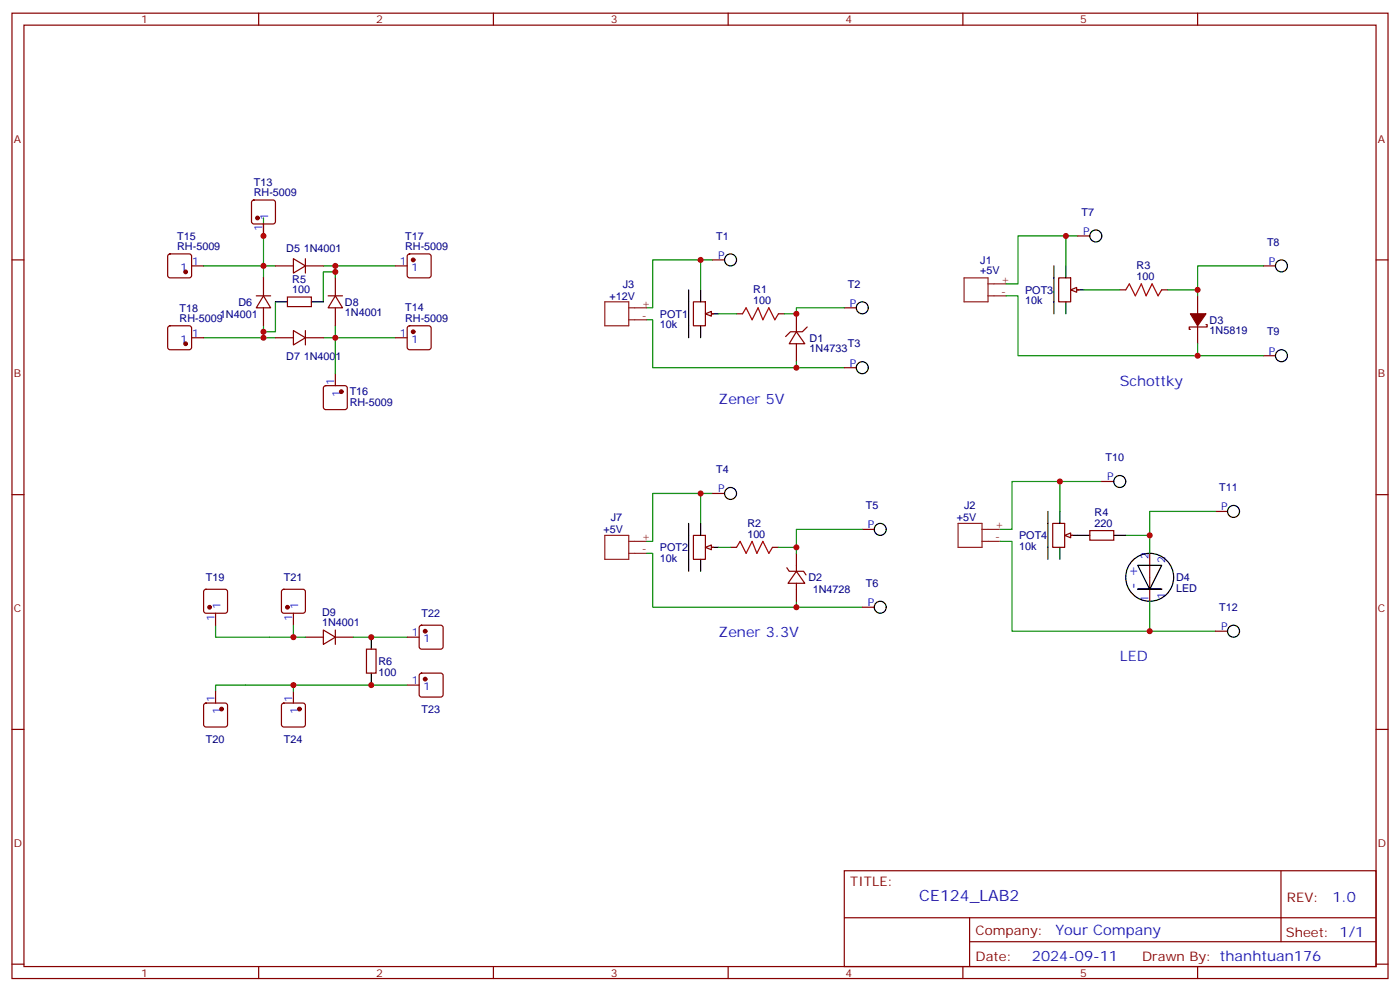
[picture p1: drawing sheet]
<svg xmlns="http://www.w3.org/2000/svg" width="412mm" height="292mm" viewBox="0 0 412 292" stroke-linecap="round" stroke-linejoin="round" font-family="sans-serif">
<g fill="none" stroke="#870000" stroke-width=".35">
<path d="M3.5 3.9h405.4v284.3h-405.4zM7.1 7.4h398.2v277.3h-398.2zM76.2 3.9v3.5M145.3 3.9v3.5M214.5 3.9v3.5M283.6 3.9v3.5M352.8 3.9v3.5M3.5 76.6h3.6M405.3 76.6h3.6M3.5 145.7h3.6M204.3 157.7h3.5v7h-3.5zM405.3 145.7h3.6"/>
<path d="M208.5 161.2h1.8M3.5 214.8h3.6M405.3 214.8h3.6M248.7 256.5h156.6v28.2h-156.6zM377.3 256.5v20.9M248.7 270.3h156.5M285.6 277.4h119.6M285.6 270.3v14.1M3.5 284h3.6M76.2 284.7v3.5M145.3 284.7v3.5M214.5 284.7v3.5"/>
<path d="M283.6 284.7v3.5M352.8 284.7v3.5M405.3 284h3.6"/>
</g>
<path d="M206.4 76.6h3.5M209.9 145.3h-3.5v8.9M234.6 177.1v1.8h19.4" fill="none" stroke="#008700" stroke-width=".35"/>
<path d="M206.4 154.2v3.5M206.4 164.7v3.6M208.1 161.2h3.6" fill="none" stroke="#000" stroke-width=".35"/>
<path d="M207.8 161.2l1.7-.7v1.4z" fill="#f0f0f0" stroke="#870000" stroke-width=".35"/>
<path d="M206.4 85.4v3.5M206.4 96v3.5M208.1 92.4h3.6M202.8 154.2v14.1" fill="none" stroke="#000" stroke-width=".35"/>
<path d="M204.3 88.9h3.5v7.1h-3.5zM208.5 92.4h1.8M231.8 167.2l.7 1.1h4.2l.7 1M234.6 168.3l2.5 3.5h-5zM234.6 163v5.3M234.6 171.8v5.3" fill="none" stroke="#870000" stroke-width=".35"/>
<path d="M190.5 94.2h1.8v14.1h56.4" fill="none" stroke="#008700" stroke-width=".35"/>
<path d="M207.8 92.4l1.7-.7v1.4z" fill="#f0f0f0" stroke="#870000" stroke-width=".35"/>
<path d="M314 78.3v3.5M81.1 88.9h3.6M91.7 88.9h3.5M202.8 85.4v14.1M314 88.9v3.5M315.7 85.4h3.6M109.4 187.7v3.5M109.4 198.3v3.5" fill="none" stroke="#000" stroke-width=".35"/>
<path d="M81.1 78.3h-3.5v3.5M95.2 78.3h3.6v3.5M98.8 78.3h17.6M60 99.5h17.6M77.6 96v3.5h3.5M81.1 88.9v8.8h-3.5M98.8 80.1h-3.6v8.8M98.8 96v3.5h-3.6M104.1 187.7h15.8" fill="none" stroke="#008700" stroke-width=".35"/>
<g fill="none" stroke="#870000" stroke-width=".35">
<path d="M49.6 75l.5-.2h5.6l.5 .2 .2 .5v5.6l-.2 .5-.5 .2h-5.6l-.5-.2-.2-.5v-5.6zM56.4 78.3h3.6M81.1 78.3h5.3M86.4 76.2l3.6 2.1-3.6 2.1zM90 76.2v4.2M90 78.3h5.2M116.4 78.3h3.5M120.2 75l.4-.2h5.7l.5 .2 .2 .5v5.6l-.2 .5-.5 .2h-5.7l-.4-.2-.3-.5v-5.6zM49.6 96.2l.5-.2h5.6l.5 .2 .2 .5v5.6l-.2 .5-.5 .2h-5.6l-.5-.2-.2-.5v-5.6zM56.4 99.5h3.6M75.5 87.1h4.2M77.6 87.1l2.1 3.6h-4.2z"/>
<path d="M77.6 81.8v5.3M77.6 90.7v5.3M81.1 99.5h5.3M84.7 87.5h7v2.8h-7zM86.4 97.4l3.6 2.1-3.6 2.1zM90 97.4v4.2M90 99.5h5.2M96.7 87.1h4.2M98.8 87.1l2.1 3.6h-4.2zM98.8 81.8v5.3M98.8 90.7v5.3M234.6 97.7l2.5 3.5h-4.6z"/>
<path d="M234.6 92.4v5.3M237.8 96.3l-1.4 1.4h-3.6l-1.4 1.4M311.9 81.8h3.5v7.1h-3.5zM316.1 85.4h1.8M352.8 87.1v5.3M352.8 96v5.2M355.2 95.6h.4v.7h-5.3v.7h.4M95.5 113.8l.5-.2h5.6l.5 .2 .2 .5v5.6l-.2 .5-.5 .3h-5.6l-.5-.3-.3-.5v-5.6zM98.8 110.1v3.5M234.6 101.2v5.3M83.1 173.8l.5-.2h5.7l.5 .2 .2 .5v5.6l-.3 .5-.4 .2h-5.7l-.5-.2-.2-.5v-5.6zM86.4 180.6v3.6"/>
<path d="M90 187.7h5.2M95.2 185.6l3.6 2.1-3.6 2.1zM98.8 185.6v4.2M98.8 187.7h5.3M107.9 191.2h2.9v7.1h-2.9zM119.9 187.7h3.6M123.7 184.4l.5-.2h5.6l.5 .2 .2 .5v5.6l-.2 .5-.5 .2h-5.6l-.5-.2-.2-.5v-5.6zM123.7 198.5l.5-.2h5.6l.5 .2 .2 .5v5.6l-.2 .5-.5 .2h-5.6l-.5-.2-.2-.5v-5.6zM83.1 207.3l.5-.2h5.7l.5 .2 .2 .5v5.6l-.3 .5-.4 .2h-5.7l-.5-.2-.2-.5v-5.6zM86.4 203.6v3.5M119.9 201.8h3.6"/>
</g>
<g fill="#870000" stroke="#870000" stroke-width=".35">
<path d="M350.7 92.4h4.5l-2.4 3.6z"/>
<circle cx="54.7" cy="80.1" r=".53"/>
<circle cx="54.7" cy="101.2" r=".53"/>
<circle cx="121.7" cy="76.6" r=".53"/>
<circle cx="100.5" cy="115.4" r=".53"/>
<circle cx="84.7" cy="178.9" r=".53"/>
<circle cx="88.2" cy="208.8" r=".53"/>
<circle cx="125.2" cy="185.9" r=".53"/>
<circle cx="125.2" cy="200" r=".53"/>
</g>
<path d="M315.4 85.4l1.7-.7v1.4z" fill="#f0f0f0" stroke="#870000" stroke-width=".35"/>
<g fill="none" stroke="#000" stroke-width=".35">
<path d="M310.4 78.3v14.1M312.2 150.6v3.6M314 157.7h3.5M312.2 161.2v3.5M335.1 166.5h7.1l-3.5 7.1zM335.1 173.5l7.1 .1z"/>
<circle cx="338.7" cy="170" r="7.1"/>
</g>
<path d="M317.5 69.5h-3.5v8.8M338.7 177.1v8.8h19.4" fill="none" stroke="#008700" stroke-width=".35"/>
<path d="M310.1 154.2h3.5v7h-3.5zM314.3 157.7h1.8M338.7 163v14.1" fill="none" stroke="#870000" stroke-width=".35"/>
<path d="M313.6 157.7l1.8-.7v1.4z" fill="#f0f0f0" stroke="#870000" stroke-width=".35"/>
<g fill="none" stroke="#000" stroke-width=".35">
<path d="M308.7 150.6v14.1M317.5 157.7h3.5M328.1 157.7h3.5"/>
<circle cx="215.2" cy="76.6" r="1.76"/>
<circle cx="322.8" cy="69.5" r="1.76"/>
<circle cx="377.5" cy="78.3" r="1.76"/>
<circle cx="254" cy="90.7" r="1.76"/>
<circle cx="254" cy="108.3" r="1.76"/>
<circle cx="377.5" cy="104.8" r="1.76"/>
<circle cx="215.2" cy="145.3" r="1.76"/>
<circle cx="259.3" cy="155.9" r="1.76"/>
<circle cx="329.8" cy="141.8" r="1.76"/>
<circle cx="363.4" cy="150.6" r="1.76"/>
<circle cx="259.3" cy="178.9" r="1.76"/>
<circle cx="363.4" cy="185.9" r="1.76"/>
</g>
<g fill="none" stroke="#008700" stroke-width=".35">
<path d="M77.6 64.2v14.1h-17.6M314 69.5h-14.1v14.1h-3.6M372.2 78.3h-19.4v7.1h-8.8M116.4 99.5h-17.6v10.6M206.4 85.4v-8.8h-14.1v14.1h-1.8M211.7 92.4h5.3M248.7 90.7h-14.1v1.7h-3.5M296.3 87.1h3.6v17.7h52.9v-3.6M319.3 85.4h10.5M352.8 85.4v1.7M234.6 106.5v1.8M352.8 104.8h19.4"/>
<path d="M206.4 145.3h-14.1v14.2h-1.8M254 155.9h-19.4v5.3M294.6 159.5h3.5v26.4h40.6M312.2 141.8h-14.1v14.1h-3.5M324.6 141.8h-12.4v8.8M331.6 157.7h7.1v5.3M358.1 150.6h-19.4v7.1M190.5 163h1.8v15.9h42.3M211.7 161.2h3.5M229.3 161.2h5.3v1.8M63.5 184.2v3.5h26.5M86.4 184.2v3.5"/>
<path d="M86.4 201.8v1.8M119.9 201.8h-56.4v1.8"/>
</g>
<g fill="none" stroke="#870000" stroke-width=".35">
<path d="M74.3 59.1l.5-.2h5.6l.5 .2 .2 .5v5.7l-.2 .5-.5 .2h-5.6l-.5-.3-.2-.4v-5.7zM77.6 66v3.5M209.9 76.6h3.5M317.5 69.5h3.5M372.2 78.3h3.5M116.4 99.5h3.5M120.2 96.2l.4-.2h5.7l.5 .2 .2 .5v5.6l-.2 .5-.5 .2h-5.7l-.4-.2-.3-.5v-5.6zM217 92.4h1.7M229.3 92.4h1.8M248.7 90.7h3.5M329.8 85.4h1.8M342.2 85.4h1.8"/>
<path d="M248.7 108.3h3.5M372.2 104.8h3.5M209.9 145.3h3.5M254 155.9h3.5M321 156.3h7.1v2.8h-7.1zM324.6 141.8h3.5M358.1 150.6h3.5M60.2 173.8l.5-.2h5.6l.5 .2 .2 .5v5.6l-.2 .5-.5 .2h-5.6l-.5-.2-.2-.5v-5.6zM215.2 161.2h1.8M227.5 161.2h1.8M254 178.9h3.5M63.5 180.6v3.6"/>
<path d="M358.1 185.9h3.5M60.2 207.3l.5-.2h5.6l.5 .2 .2 .5v5.6l-.2 .5-.5 .2h-5.6l-.5-.2-.2-.5v-5.6zM63.5 203.6v3.5"/>
</g>
<path d="M218.7 92.4l1.1-1.7 1.7 3.5 1.8-3.5 1.4 3.5 1.8-3.5 1.7 3.5 1.1-1.8M331.6 85.4l1.1-1.8 1.7 3.5 1.8-3.5 1.4 3.5 1.8-3.5 1.7 3.5 1.1-1.7M217 161.2l1-1.7 1.8 3.5 1.7-3.5 1.5 3.5 1.7-3.5 1.8 3.5 1-1.8" fill="none" stroke="#a10000" stroke-width=".35"/>
<path d="M178.2 88.9h7v7.1h-7zM185.2 90.7h5.3M185.2 94.2h5.3M284 81.8h7v7.1h-7zM291 83.6h5.3M291 87.1h5.3M178.2 157.7h7v7h-7zM185.2 159.5h5.3M282.2 154.2h7.1v7h-7.1zM289.3 155.9h5.3M289.3 159.5h5.3M185.2 163h5.3" fill="none" stroke="#8c2424" stroke-width=".35"/>
<g fill="#870000" stroke="#870000" stroke-width=".35">
<circle cx="75.8" cy="64.2" r=".53"/>
<circle cx="121.7" cy="97.7" r=".53"/>
<circle cx="61.7" cy="178.9" r=".53"/>
<circle cx="65.3" cy="208.8" r=".53"/>
</g>
<g fill="#c00">
<circle cx="77.6" cy="97.7" r=".88"/>
<circle cx="98.8" cy="80.1" r=".88"/>
<circle cx="98.8" cy="78.3" r=".88"/>
<circle cx="77.6" cy="99.5" r=".88"/>
<circle cx="109.4" cy="187.7" r=".88"/>
<circle cx="338.7" cy="157.7" r=".88"/>
<circle cx="234.6" cy="161.2" r=".88"/>
<circle cx="234.6" cy="92.4" r=".88"/>
<circle cx="234.6" cy="108.3" r=".88"/>
<circle cx="338.7" cy="185.9" r=".88"/>
<circle cx="77.6" cy="78.3" r=".88"/>
<circle cx="109.4" cy="201.8" r=".88"/>
<circle cx="98.8" cy="99.5" r=".88"/>
<circle cx="314" cy="69.5" r=".88"/>
<circle cx="312.2" cy="141.8" r=".88"/>
<circle cx="206.4" cy="145.3" r=".88"/>
<circle cx="234.6" cy="178.9" r=".88"/>
<circle cx="206.4" cy="76.6" r=".88"/>
<circle cx="77.6" cy="69.5" r=".88"/>
<circle cx="86.4" cy="201.8" r=".88"/>
<circle cx="86.4" cy="187.7" r=".88"/>
<circle cx="352.8" cy="85.4" r=".88"/>
<circle cx="352.8" cy="104.8" r=".88"/>
</g>
<text font-size="4.6" fill="#00f" x="270.8" y="265.5">CE124_LAB2</text>
<g font-size="4.2" fill="#00f">
<text x="329.8" y="113.6">Schottky</text>
<text x="211.7" y="118.9">Zener 5V</text>
<text x="335" y="173.6" transform="rotate(-90 335 173.6)">- +</text>
<text x="211.7" y="187.7">Zener 3.3V</text>
<text x="329.8" y="194.7">LED</text>
<text x="392.5" y="265.7">1.0</text>
<text x="310.9" y="275.3">Your Company</text>
<text x="304" y="283.1">2024-09-11</text>
</g>
<g font-size="3.9" fill="#800">
<text x="250.5" y="261.1">TITLE:</text>
<text x="379.1" y="265.7">REV:</text>
<text x="287.4" y="275.3">Company:</text>
<text x="378.7" y="275.9">Sheet: 1/1</text>
<text x="287.4" y="282.9">Date:</text>
<text x="336.4" y="283">Drawn By: thanhtuan176</text>
</g>
<g font-size="3.2" fill="#800">
<text x="41.6" y="6.9">1</text>
<text x="110.8" y="6.9">2</text>
<text x="179.9" y="6.9">3</text>
<text x="249.1" y="6.9">4</text>
<text x="318.2" y="6.9">5</text>
<text x="4.1" y="42">A</text>
<text x="405.9" y="42">A</text>
<text x="4.1" y="111.1">B</text>
<text x="405.9" y="111.1">B</text>
<text x="4.1" y="180.3">C</text>
<text x="405.9" y="180.3">C</text>
<text x="4.1" y="249.4">D</text>
<text x="405.9" y="249.4">D</text>
<text x="41.6" y="287.7">1</text>
<text x="110.8" y="287.7">2</text>
<text x="179.9" y="287.7">3</text>
<text x="249.1" y="287.7">4</text>
<text x="318.2" y="287.7">5</text>
</g>
<g font-size="3.2" fill="#000080">
<text x="74.8" y="57.9">RH-5009</text>
<text x="74.8" y="54.7">T13</text>
<text x="318.6" y="63.5">T7</text>
<text x="52.2" y="70.6">T15</text>
<text x="119.3" y="70.6">T17</text>
<text x="211" y="70.6">T1</text>
<text x="52.2" y="73.7">RH-5009</text>
<text x="84.3" y="74.2">D5</text>
<text x="89.5" y="74.2">1N4001</text>
<text x="119.3" y="73.7">RH-5009</text>
<text x="288.8" y="77.6">J1</text>
<text x="373.2" y="72.4">T8</text>
<text x="86.1" y="83.3">R5</text>
<text x="288.8" y="80.8">+5V</text>
<text x="334.8" y="82.6">100</text>
<text x="334.8" y="79.4">R3</text>
<text x="86.1" y="86.4">100</text>
<text x="179.5" y="88.3">+12V</text>
<text x="183.5" y="84.7">J3</text>
<text x="221.9" y="89.6">100</text>
<text x="221.9" y="86.4">R1</text>
<text x="249.8" y="84.7">T2</text>
<text x="302" y="89.7">10k</text>
<text x="302" y="86.5">POT3</text>
<text x="52.9" y="94.9">RH-5009</text>
<text x="52.9" y="91.8">T18</text>
<text x="64.8" y="93.5">1N4001</text>
<text x="70.2" y="90">D6</text>
<text x="101.6" y="93.2">1N4001</text>
<text x="101.6" y="90">D8</text>
<text x="119.3" y="94.9">RH-5009</text>
<text x="119.3" y="91.7">T14</text>
<text x="194.4" y="93.5">POT1</text>
<text x="356.3" y="95.3">D3</text>
<text x="194.4" y="96.7">10k</text>
<text x="238.5" y="100.6">D1</text>
<text x="356.3" y="98.5">1N5819</text>
<text x="373.2" y="98.8">T9</text>
<text x="84.3" y="105.9">D7</text>
<text x="89.5" y="105.9">1N4001</text>
<text x="238.5" y="103.8">1N4733</text>
<text x="249.8" y="102.3">T3</text>
<text x="103" y="119.5">RH-5009</text>
<text x="103" y="116.3">T16</text>
<text x="325.6" y="135.8">T10</text>
<text x="211" y="139.4">T4</text>
<text x="255.1" y="150">T5</text>
<text x="359.1" y="144.6">T11</text>
<text x="179.9" y="153.5">J7</text>
<text x="220.1" y="155.2">R2</text>
<text x="281.8" y="153.5">+5V</text>
<text x="284" y="150">J2</text>
<text x="322.5" y="155.2">220</text>
<text x="322.5" y="152.1">R4</text>
<text x="177.8" y="157.1">+5V</text>
<text x="220.1" y="158.4">100</text>
<text x="300.2" y="162">10k</text>
<text x="300.2" y="158.8">POT4</text>
<text x="194.4" y="165.5">10k</text>
<text x="194.4" y="162.3">POT2</text>
<text x="60.7" y="171.2">T19</text>
<text x="83.6" y="171.2">T21</text>
<text x="238.1" y="171.2">D2</text>
<text x="255.1" y="172.9">T6</text>
<text x="346.4" y="171.2">D4</text>
<text x="239.4" y="174.7">1N4728</text>
<text x="346.4" y="174.3">LED</text>
<text x="359.1" y="179.9">T12</text>
<text x="94.9" y="184.5">1N4001</text>
<text x="94.9" y="181.4">D9</text>
<text x="124.2" y="181.7">T22</text>
<text x="111.5" y="195.9">R6</text>
<text x="111.5" y="199">100</text>
<text x="124.2" y="210">T23</text>
<text x="60.7" y="218.8">T20</text>
<text x="83.6" y="218.8">T24</text>
</g>
<g font-size="3.2" fill="#00f">
<text x="79" y="64.7" transform="rotate(-90 79 64.7)">1</text>
<text x="77.3" y="68.2" transform="rotate(-90 77.3 68.2)">1</text>
<text x="319.1" y="69.1">P</text>
<text x="56.6" y="78">1</text>
<text x="117.8" y="78">1</text>
<text x="211.5" y="76.2">P</text>
<text x="373.8" y="78">P</text>
<text x="53.1" y="79.7">1</text>
<text x="121.2" y="79.7">1</text>
<text x="250.3" y="90.3">P</text>
<text x="53.1" y="100.9">1</text>
<text x="56.6" y="99.1">1</text>
<text x="117.8" y="99.1">1</text>
<text x="121.2" y="100.9">1</text>
<text x="250.3" y="108">P</text>
<text x="373.8" y="104.4">P</text>
<text x="98.4" y="113.4" transform="rotate(-90 98.4 113.4)">1</text>
<text x="100.2" y="116.9" transform="rotate(-90 100.2 116.9)">1</text>
<text x="326.2" y="141.5">P</text>
<text x="211.5" y="145">P</text>
<text x="255.6" y="155.6">P</text>
<text x="359.7" y="150.3">P</text>
<text x="338.3" y="164.7" transform="rotate(-90 338.3 164.7)">2</text>
<text x="343.3" y="165.7" transform="rotate(-90 343.3 165.7)">2</text>
<text x="64.9" y="179.3" transform="rotate(-90 64.9 179.3)">1</text>
<text x="87.8" y="179.3" transform="rotate(-90 87.8 179.3)">1</text>
<text x="255.6" y="178.5">P</text>
<text x="338.3" y="177.3" transform="rotate(-90 338.3 177.3)">1</text>
<text x="343.3" y="176.4" transform="rotate(-90 343.3 176.4)">1</text>
<text x="63.1" y="182.8" transform="rotate(-90 63.1 182.8)">1</text>
<text x="86.1" y="182.8" transform="rotate(-90 86.1 182.8)">1</text>
<text x="359.7" y="185.6">P</text>
<text x="121.3" y="187.3">1</text>
<text x="124.8" y="189.1">1</text>
<text x="121.3" y="201.4">1</text>
<text x="124.8" y="203.2">1</text>
<text x="63.1" y="206.9" transform="rotate(-90 63.1 206.9)">1</text>
<text x="86.1" y="206.9" transform="rotate(-90 86.1 206.9)">1</text>
<text x="64.9" y="210.4" transform="rotate(-90 64.9 210.4)">1</text>
<text x="87.8" y="210.4" transform="rotate(-90 87.8 210.4)">1</text>
</g>
<g font-size="3.2" fill="#8d2323">
<text x="294.9" y="83.3">+</text>
<text x="294.9" y="86.8">-</text>
<text x="189.1" y="90.3">+</text>
<text x="189.1" y="93.8">-</text>
<text x="293.2" y="155.6">+</text>
<text x="189.1" y="159.1">+</text>
<text x="293.2" y="159.1">-</text>
<text x="189.1" y="162.6">-</text>
</g>
</svg>
